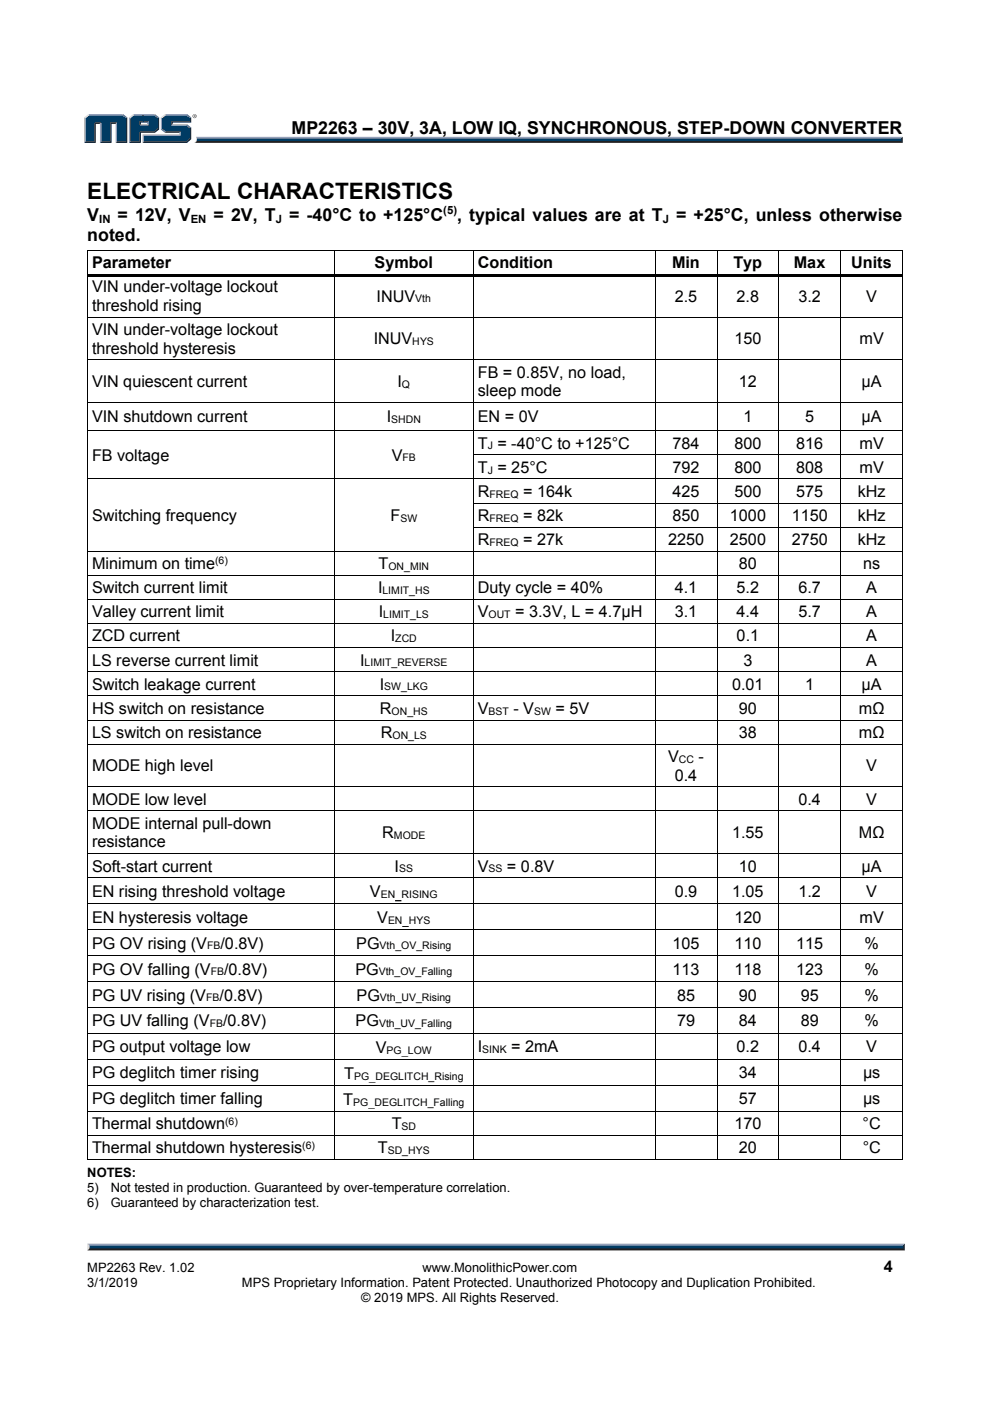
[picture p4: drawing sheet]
<svg xmlns="http://www.w3.org/2000/svg" width="210mm" height="297mm" viewBox="0 0 210 297" stroke-linecap="round" stroke-linejoin="round" font-family="sans-serif">
<path d="M18.9 264.4h172.6l.4 .7h-173.4z" fill="#231f20"/>
<path d="M18.5 263.7h173.4l-.4 .7h-172.6z" fill="#94a0b9"/>
<path d="M191.9 263.7v1.4l-.4-.4v-.6z" fill="#001339"/>
<path d="M18.9 264.1h172.6v.6h-172.6z" fill="#003b63"/>
<path d="M18.5 263.7l.4 .4v.6l-.4 .4z" fill="#dcddde"/>
<path d="M41.6 29h149.9l-.4 .7h-149.4z" fill="#94a0b9"/>
<path d="M41.7 29.7h149.4l.4 .6h-150.3l.4-.3z" fill="#231f20"/>
<path d="M191.1 29.4l.4-.4v1.3l-.4-.4z" fill="#001339"/>
<path d="M41.8 29.4h149.3v.5h-149.4z" fill="#003b63"/>
<path d="M41.6 29l.2 .4-.1 .5-.5 .4 .4-.5z" fill="#dcddde"/>
<path d="M29.6 26.6l.3-.3h1.3l.3 .3z" fill="#94a0b9"/>
<g fill="#003b63">
<path d="M18.1 25.1l.8-.6h7l.8 .6v4.9h-1.9v-4h-1.4v4h-1.9v-4h-1.4v4h-2z"/>
<path d="M27.6 25.1l.8-.6h2.1v1.2h-.9v.9h1.9v-.9h-1.3v-1.2h2.5l.8 .6v2.2l-.8 .6h-3.1v2.1h-2z"/>
<path d="M30.5 28.7h7.8v-.8h-3.2l-.8-.6v-2.2l.8-.6h4.4l.8 .6v.6h-3.9v.9h3.1l.8 .6v2.1l-.8 .7h-9z"/>
</g>
<path d="M35 24.3h4.7" fill="none" stroke="#94a0b9" stroke-width=".26"/>
<path d="M34.1 24.9l.9-.7 .2 .3-.8 .6z" fill="#dcddde"/>
<path d="M34.2 24.9v2.6" fill="none" stroke="#94a0b9" stroke-width=".26"/>
<path d="M34.1 27.5l.3-.2 .8 .6-.2 .2z" fill="#547194"/>
<path d="M35 28h3.3" fill="none" stroke="#001339" stroke-width=".26"/>
<g fill="#94a0b9">
<path d="M30.2 28.5h7.9v-.4l.2-.2v.8h-7.8z"/>
<path d="M30.2 28.5l.3 .2v1.3l-.3 .3z"/>
</g>
<path d="M36.4 25.7h3.9v-.6l.3-.2v1.1h-4v.3l-.2 .3z" fill="#001339"/>
<path d="M36.4 26.5h3.3" fill="none" stroke="#94a0b9" stroke-width=".26"/>
<path d="M39.7 26.3l.9 .7-.3 .2-.8-.6z" fill="#547194"/>
<g fill="#001339">
<path d="M30.2 30.3l.3-.3h9l.8-.7v-2.1l.3-.2v2.5l-.9 .8z"/>
<path d="M29.6 27.9h3.1l.8-.6v-2.2l.3-.2v2.6l-.9 .6h-3v2.2h-2.6l.3-.3h2z"/>
</g>
<path d="M32.9 24.2l.9 .7-.3 .2-.8-.6z" fill="#547194"/>
<path d="M28.2 24.3h4.7" fill="none" stroke="#94a0b9" stroke-width=".26"/>
<path d="M27.3 24.9l.9-.7 .2 .3-.8 .6z" fill="#dcddde"/>
<path d="M27.5 24.9v5.4" fill="none" stroke="#94a0b9" stroke-width=".26"/>
<path d="M31.2 26l.3-.3v.9l-.3-.3z" fill="#94a0b9"/>
<g fill="#001339">
<path d="M29.6 25.7h1.9l-.3 .3h-1.3v.3l-.3 .3z"/>
<path d="M26.7 25.1l.3-.2v5.4h-2.5l.3-.3h1.9z"/>
</g>
<path d="M26.1 24.2l.9 .7-.3 .2-.8-.6z" fill="#547194"/>
<path d="M18.7 24.3h7.4" fill="none" stroke="#94a0b9" stroke-width=".26"/>
<path d="M17.9 24.9l.8-.7 .2 .3-.8 .6z" fill="#dcddde"/>
<path d="M18 24.9v5.4" fill="none" stroke="#94a0b9" stroke-width=".26"/>
<path d="M20.1 26h1.4l-.3 .3h-.9v4h-2.4l.2-.3h2z" fill="#001339"/>
<path d="M21.3 26v4.3" fill="none" stroke="#94a0b9" stroke-width=".26"/>
<path d="M23.4 26h1.4l-.3 .3h-.8v4h-2.5l.3-.3h1.9z" fill="#001339"/>
<path d="M24.7 26v4.3" fill="none" stroke="#94a0b9" stroke-width=".26"/>
<path d="M39.7 24.2l.9 .7-.3 .2-.8-.6z" fill="#547194"/>
<path d="M40.8 24.6a.45 .45 0 0 1 .9 0 .45 .45 0 0 1-.9 0zM40.9 24.6a.36 .36 0 0 0 .7 0 .36 .36 0 0 0-.7 0zM41.1 24.4l.3 .1 .1 .4-.2-.2-.2 .2zM41.2 24.4v.2h.1z" fill="#231f20"/>
<g fill="#000">
<path d="M18.4 53h.2v.7h-.2zM18.4 58.1h.2v.7h-.2zM18.6 58.1h52.3v.5h-52.3zM70.9 53h.2v.7h-.2zM70.9 58.6h.2v.2h-.2zM70.9 58.1h29.4v.5h-29.4zM100.3 53h.1v.7h-.1zM100.3 58.6h.1v.2h-.1zM100.3 58.1h38.6v.5h-38.6zM138.9 53h.1v.7h-.1zM138.9 58.6l.1 .2zM138.9 58.1h13.1v.5h-13.1z"/>
<path d="M152 53h.2v.7h-.2zM152 58.6h.2v.2h-.2zM152 58.1h13.1v.5h-13.1zM165.1 53h.2v.7h-.2zM165.1 58.6h.2v.2h-.2zM165.1 58.1h13.1v.5h-13.1zM178.2 53h.2v.7h-.2zM178.2 58.6h.2v.2h-.2zM178.2 58.1h13.1v.5h-13.1zM191.3 53h.2v.7h-.2zM191.3 53h.2v.2h-.2zM191.3 58.1h.2v.7h-.2z"/>
<path d="M18.4 67.2h.2v.6h-.2zM18.4 76.2h.2v.7h-.2zM70.9 67.2h.2v.6h-.2zM70.9 76.2h.2v.7h-.2zM100.3 67.2h.1v.6h-.1zM100.3 76.2h.1v.7h-.1zM138.9 67.2h.1v.6h-.1zM138.9 76.2h.1v.7h-.1zM152 67.2h.2v.6h-.2zM152 76.2h.2v.7h-.2zM165.1 67.2h.2v.6h-.2zM165.1 76.2h.2v.7h-.2z"/>
<path d="M178.2 67.2h.2v.6h-.2zM178.2 76.2h.2v.7h-.2zM191.3 67.2h.2v.6h-.2zM191.3 76.2h.2v.7h-.2zM18.4 85.3h.2v.7h-.2zM18.4 91.2h.2v.7h-.2zM18.4 96.4h.2v.6h-.2zM70.9 85.3h.2v.7h-.2zM70.9 91.2h.2v.7h-.2zM70.9 96.4h.2v.6h-.2zM100.3 85.3h.1v.7h-.1zM100.3 91.2h.1v.7h-.1z"/>
<path d="M100.3 96.4h.1v.6h-.1zM138.9 85.3h.1v.7h-.1zM138.9 91.2h.1v.7h-.1zM138.9 96.4h.1v.6h-.1zM152 85.3h.2v.7h-.2zM152 91.2h.2v.7h-.2zM152 96.4h.2v.6h-.2zM165.1 85.3h.2v.7h-.2zM165.1 91.2h.2v.7h-.2zM165.1 96.4h.2v.6h-.2zM178.2 85.3h.2v.7h-.2zM178.2 91.2h.2v.7h-.2z"/>
<path d="M178.2 96.4h.2v.6h-.2zM191.3 85.3h.2v.7h-.2zM191.3 91.2h.2v.7h-.2zM191.3 96.4h.2v.6h-.2zM18.4 101.5h.2v.6h-.2zM18.4 106.6h.2v.7h-.2zM18.4 111.7h.2v.7h-.2zM18.4 116.8h.2v.7h-.2zM70.9 101.5h.2v.6h-.2zM70.9 106.6h.2v.7h-.2zM70.9 111.7h.2v.7h-.2zM70.9 116.8h.2v.7h-.2z"/>
<path d="M100.3 101.5h.1v.6h-.1zM100.3 106.6h.1v.7h-.1zM100.3 111.7h.1v.7h-.1zM100.3 116.8h.1v.7h-.1zM138.9 101.5h.1v.6h-.1zM138.9 106.6h.1v.7h-.1zM138.9 111.7h.1v.7h-.1zM138.9 116.8h.1v.7h-.1zM152 101.5h.2v.6h-.2zM152 106.6h.2v.7h-.2zM152 111.7h.2v.7h-.2zM152 116.8h.2v.7h-.2z"/>
<path d="M165.1 101.5h.2v.6h-.2zM165.1 106.6h.2v.7h-.2zM165.1 111.7h.2v.7h-.2zM165.1 116.8h.2v.7h-.2zM178.2 101.5h.2v.6h-.2zM178.2 106.6h.2v.7h-.2zM178.2 111.7h.2v.7h-.2zM178.2 116.8h.2v.7h-.2zM191.3 101.5h.2v.6h-.2zM191.3 106.6h.2v.7h-.2zM191.3 111.7h.2v.7h-.2zM191.3 116.8h.2v.7h-.2z"/>
<path d="M18.4 121.9h.2v.7h-.2zM18.4 127h.2v.7h-.2zM18.4 132.1h.2v.7h-.2zM18.4 137.3h.2v.6h-.2zM70.9 121.9h.2v.7h-.2zM70.9 127h.2v.7h-.2zM70.9 132.1h.2v.7h-.2zM70.9 137.3h.2v.6h-.2zM100.3 121.9h.1v.7h-.1zM100.3 127h.1v.7h-.1zM100.3 132.1h.1v.7h-.1zM100.3 137.3h.1v.6h-.1z"/>
<path d="M138.9 121.9h.1v.7h-.1zM138.9 127h.1v.7h-.1zM138.9 132.1h.1v.7h-.1zM138.9 137.3h.1v.6h-.1zM152 121.9h.2v.7h-.2zM152 127h.2v.7h-.2zM152 132.1h.2v.7h-.2zM152 137.3h.2v.6h-.2zM165.1 121.9h.2v.7h-.2zM165.1 127h.2v.7h-.2zM165.1 132.1h.2v.7h-.2zM165.1 137.3h.2v.6h-.2z"/>
<path d="M178.2 121.9h.2v.7h-.2zM178.2 127h.2v.7h-.2zM178.2 132.1h.2v.7h-.2zM178.2 137.3h.2v.6h-.2zM191.3 121.9h.2v.7h-.2zM191.3 127h.2v.7h-.2zM191.3 132.1h.2v.7h-.2zM191.3 137.3h.2v.6h-.2zM18.4 142.4h.2v.6h-.2zM18.4 147.5h.2v.6h-.2zM18.4 152.6h.2v.7h-.2zM18.4 157.7h.2v.7h-.2z"/>
<path d="M70.9 142.4h.2v.6h-.2zM70.9 147.5h.2v.6h-.2zM70.9 152.6h.2v.7h-.2zM70.9 157.7h.2v.7h-.2zM100.3 142.4h.1v.6h-.1zM100.3 147.5h.1v.6h-.1zM100.3 152.6h.1v.7h-.1zM100.3 157.7h.1v.7h-.1zM138.9 142.4h.1v.6h-.1zM138.9 147.5h.1v.6h-.1zM138.9 152.6h.1v.7h-.1zM138.9 157.7h.1v.7h-.1z"/>
<path d="M152 142.4h.2v.6h-.2zM152 147.5h.2v.6h-.2zM152 152.6h.2v.7h-.2zM152 157.7h.2v.7h-.2zM165.1 142.4h.2v.6h-.2zM165.1 147.5h.2v.6h-.2zM165.1 152.6h.2v.7h-.2zM165.1 157.7h.2v.7h-.2zM178.2 142.4h.2v.6h-.2zM178.2 147.5h.2v.6h-.2zM178.2 152.6h.2v.7h-.2zM178.2 157.7h.2v.7h-.2z"/>
<path d="M191.3 142.4h.2v.6h-.2zM191.3 147.5h.2v.6h-.2zM191.3 152.6h.2v.7h-.2zM191.3 157.7h.2v.7h-.2zM18.4 166.8h.2v.6h-.2zM18.4 171.9h.2v.6h-.2zM70.9 166.8h.2v.6h-.2zM70.9 171.9h.2v.6h-.2zM100.3 166.8h.1v.6h-.1zM100.3 171.9h.1v.6h-.1zM138.9 166.8h.1v.6h-.1zM138.9 171.9h.1v.6h-.1z"/>
<path d="M152 166.8h.2v.6h-.2zM152 171.9h.2v.6h-.2zM165.1 166.8h.2v.6h-.2zM165.1 171.9h.2v.6h-.2zM178.2 166.8h.2v.6h-.2zM178.2 171.9h.2v.6h-.2zM191.3 166.8h.2v.6h-.2zM191.3 171.9h.2v.6h-.2zM18.4 180.9h.2v.7h-.2zM18.4 186h.2v.7h-.2zM18.4 191.5h.2v.7h-.2zM18.4 197h.2v.7h-.2z"/>
<path d="M70.9 180.9h.2v.7h-.2zM70.9 186h.2v.7h-.2zM70.9 191.5h.2v.7h-.2zM70.9 197h.2v.7h-.2zM100.3 180.9h.1v.7h-.1zM100.3 186h.1v.7h-.1zM100.3 191.5h.1v.7h-.1zM100.3 197h.1v.7h-.1zM138.9 180.9h.1v.7h-.1zM138.9 186h.1v.7h-.1zM138.9 191.5h.1v.7h-.1zM138.9 197h.1v.7h-.1z"/>
<path d="M152 180.9h.2v.7h-.2zM152 186h.2v.7h-.2zM152 191.5h.2v.7h-.2zM152 197h.2v.7h-.2zM165.1 180.9h.2v.7h-.2zM165.1 186h.2v.7h-.2zM165.1 191.5h.2v.7h-.2zM165.1 197h.2v.7h-.2zM178.2 180.9h.2v.7h-.2zM178.2 186h.2v.7h-.2zM178.2 191.5h.2v.7h-.2zM178.2 197h.2v.7h-.2z"/>
<path d="M191.3 180.9h.2v.7h-.2zM191.3 186h.2v.7h-.2zM191.3 191.5h.2v.7h-.2zM191.3 197h.2v.7h-.2zM18.4 202.5h.2v.7h-.2zM18.4 208h.2v.7h-.2zM18.4 213.6h.2v.6h-.2zM18.4 219.1h.2v.6h-.2zM70.9 202.5h.2v.7h-.2zM70.9 208h.2v.7h-.2zM70.9 213.6h.2v.6h-.2zM70.9 219.1h.2v.6h-.2z"/>
<path d="M100.3 202.5h.1v.7h-.1zM100.3 208h.1v.7h-.1zM100.3 213.6h.1v.6h-.1zM100.3 219.1h.1v.6h-.1zM138.9 202.5h.1v.7h-.1zM138.9 208h.1v.7h-.1zM138.9 213.6h.1v.6h-.1zM138.9 219.1h.1v.6h-.1zM152 202.5h.2v.7h-.2zM152 208h.2v.7h-.2zM152 213.6h.2v.6h-.2zM152 219.1h.2v.6h-.2z"/>
<path d="M165.1 202.5h.2v.7h-.2zM165.1 208h.2v.7h-.2zM165.1 213.6h.2v.6h-.2zM165.1 219.1h.2v.6h-.2zM178.2 202.5h.2v.7h-.2zM178.2 208h.2v.7h-.2zM178.2 213.6h.2v.6h-.2zM178.2 219.1h.2v.6h-.2zM191.3 202.5h.2v.7h-.2zM191.3 208h.2v.7h-.2zM191.3 213.6h.2v.6h-.2zM191.3 219.1h.2v.6h-.2z"/>
<path d="M18.4 224.6h.2v.7h-.2zM18.4 230.1h.2v.7h-.2zM18.4 235.6h.2v.7h-.2zM70.9 224.6h.2v.7h-.2zM70.9 230.1h.2v.7h-.2zM70.9 235.6h.2v.7h-.2zM100.3 224.6h.1v.7h-.1zM100.3 230.1h.1v.7h-.1zM100.3 235.6h.1v.7h-.1zM138.9 224.6h.1v.7h-.1zM138.9 230.1h.1v.7h-.1zM138.9 235.6h.1v.7h-.1z"/>
<path d="M152 224.6h.2v.7h-.2zM152 230.1h.2v.7h-.2zM152 235.6h.2v.7h-.2zM165.1 224.6h.2v.7h-.2zM165.1 230.1h.2v.7h-.2zM165.1 235.6h.2v.7h-.2zM178.2 224.6h.2v.7h-.2zM178.2 230.1h.2v.7h-.2zM178.2 235.6h.2v.7h-.2zM191.3 224.6h.2v.7h-.2zM191.3 230.1h.2v.7h-.2zM191.3 235.6h.2v.7h-.2z"/>
<path d="M18.4 240.7h.2v.7h-.2zM70.9 240.7h.2v.7h-.2zM100.3 240.7h.1v.7h-.1zM138.9 240.7h.1v.7h-.1zM152 240.7h.2v.7h-.2zM165.1 240.7h.2v.7h-.2zM178.2 240.7h.2v.7h-.2zM191.3 240.7h.2v.7h-.2zM191.3 245.8h.2v.2h-.2z"/>
</g>
<g fill="none" stroke="#000" stroke-width=".21">
<path d="M18.4 53.1h52.5M18.5 53.7v4.4M18.5 58.8v8.4M71 53.7v4.4M71 58.8v8.4M71.1 53.1h29.2M100.4 53.7v4.4M100.4 58.8v8.4M100.4 53.1h38.5M138.9 53.7v4.4M138.9 58.8v8.4M139 53.1h13"/>
<path d="M152.1 53.7v4.4M152.1 58.8v8.4M152.2 53.1h12.9M165.2 53.7v4.4M165.2 58.8v8.4M165.3 53.1h12.9M178.3 53.7v4.4M178.3 58.8v8.4M178.4 53.1h12.9M191.4 53.7v4.4M191.4 58.8v8.4M18.5 67.8v8.4"/>
<path d="M18.5 76.9v8.4M18.6 67.2h52.3M18.6 76.3h52.3M71 67.8v8.4M71 76.9v8.4M71.1 67.2h29.2M71.1 76.3h29.2M100.4 67.8v8.4M100.4 76.9v8.4M100.4 67.2h38.5M100.4 76.3h38.5M138.9 67.8v8.4"/>
<path d="M138.9 76.9v8.4M139 67.2h13M139 76.3h13M152.1 67.8v8.4M152.1 76.9v8.4M152.2 67.2h12.9M152.2 76.3h12.9M165.2 67.8v8.4M165.2 76.9v8.4M165.3 67.2h12.9M165.3 76.3h12.9M178.3 67.8v8.4"/>
<path d="M178.3 76.9v8.4M178.4 67.2h12.9M178.4 76.3h12.9M191.4 67.8v8.4M191.4 76.9v8.4M18.5 86v5.2M18.5 91.9v4.5M18.5 97v4.5M18.6 85.4h52.3M18.6 91.3h52.3M71 86v5.2M71 91.9v4.5"/>
<path d="M71 97v4.5M71.1 85.4h29.2M71.1 91.3h29.2M100.4 86v5.2M100.4 91.9v4.5M100.4 97v4.5M100.4 85.4h38.5M100.4 91.3h38.5M100.4 96.4h38.5M138.9 86v5.2M138.9 91.9v4.5M138.9 97v4.5"/>
<path d="M139 85.4h13M139 91.3h13M139 96.4h13M152.1 86v5.2M152.1 91.9v4.5M152.1 97v4.5M152.2 85.4h12.9M152.2 91.3h12.9M152.2 96.4h12.9M165.2 86v5.2M165.2 91.9v4.5M165.2 97v4.5"/>
<path d="M165.3 85.4h12.9M165.3 91.3h12.9M165.3 96.4h12.9M178.3 86v5.2M178.3 91.9v4.5M178.3 97v4.5M178.4 85.4h12.9M178.4 91.3h12.9M178.4 96.4h12.9M191.4 86v5.2M191.4 91.9v4.5M191.4 97v4.5"/>
<path d="M18.5 102.1v4.5M18.5 107.3v4.4M18.5 112.4v4.4M18.5 117.5v4.4M18.6 101.5h52.3M18.6 116.9h52.3M71 102.1v4.5M71 107.3v4.4M71 112.4v4.4M71 117.5v4.4M71.1 101.5h29.2M71.1 116.9h29.2"/>
<path d="M100.4 102.1v4.5M100.4 107.3v4.4M100.4 112.4v4.4M100.4 117.5v4.4M100.4 101.5h38.5M100.4 106.7h38.5M100.4 111.8h38.5M100.4 116.9h38.5M138.9 102.1v4.5M138.9 107.3v4.4M138.9 112.4v4.4M138.9 117.5v4.4"/>
<path d="M139 101.5h13M139 106.7h13M139 111.8h13M139 116.9h13M152.1 102.1v4.5M152.1 107.3v4.4M152.1 112.4v4.4M152.1 117.5v4.4M152.2 101.5h12.9M152.2 106.7h12.9M152.2 111.8h12.9M152.2 116.9h12.9"/>
<path d="M165.2 102.1v4.5M165.2 107.3v4.4M165.2 112.4v4.4M165.2 117.5v4.4M165.3 101.5h12.9M165.3 106.7h12.9M165.3 111.8h12.9M165.3 116.9h12.9M178.3 102.1v4.5M178.3 107.3v4.4M178.3 112.4v4.4M178.3 117.5v4.4"/>
<path d="M178.4 101.5h12.9M178.4 106.7h12.9M178.4 111.8h12.9M178.4 116.9h12.9M191.4 102.1v4.5M191.4 107.3v4.4M191.4 112.4v4.4M191.4 117.5v4.4M18.5 122.6v4.4M18.5 127.7v4.4M18.5 132.8v4.5M18.5 137.9v4.5"/>
<path d="M18.6 122h52.3M18.6 127.1h52.3M18.6 132.2h52.3M18.6 137.3h52.3M71 122.6v4.4M71 127.7v4.4M71 132.8v4.5M71 137.9v4.5M71.1 122h29.2M71.1 127.1h29.2M71.1 132.2h29.2M71.1 137.3h29.2"/>
<path d="M100.4 122.6v4.4M100.4 127.7v4.4M100.4 132.8v4.5M100.4 137.9v4.5M100.4 122h38.5M100.4 127.1h38.5M100.4 132.2h38.5M100.4 137.3h38.5M138.9 122.6v4.4M138.9 127.7v4.4M138.9 132.8v4.5M138.9 137.9v4.5"/>
<path d="M139 122h13M139 127.1h13M139 132.2h13M139 137.3h13M152.1 122.6v4.4M152.1 127.7v4.4M152.1 132.8v4.5M152.1 137.9v4.5M152.2 122h12.9M152.2 127.1h12.9M152.2 132.2h12.9M152.2 137.3h12.9"/>
<path d="M165.2 122.6v4.4M165.2 127.7v4.4M165.2 132.8v4.5M165.2 137.9v4.5M165.3 122h12.9M165.3 127.1h12.9M165.3 132.2h12.9M165.3 137.3h12.9M178.3 122.6v4.4M178.3 127.7v4.4M178.3 132.8v4.5M178.3 137.9v4.5"/>
<path d="M178.4 122h12.9M178.4 127.1h12.9M178.4 132.2h12.9M178.4 137.3h12.9M191.4 122.6v4.4M191.4 127.7v4.4M191.4 132.8v4.5M191.4 137.9v4.5M18.5 143v4.5M18.5 148.1v4.5M18.5 153.3v4.4M18.5 158.4v8.4"/>
<path d="M18.6 142.4h52.3M18.6 147.6h52.3M18.6 152.7h52.3M18.6 157.8h52.3M71 143v4.5M71 148.1v4.5M71 153.3v4.4M71 158.4v8.4M71.1 142.4h29.2M71.1 147.6h29.2M71.1 152.7h29.2M71.1 157.8h29.2"/>
<path d="M100.4 143v4.5M100.4 148.1v4.5M100.4 153.3v4.4M100.4 158.4v8.4M100.4 142.4h38.5M100.4 147.6h38.5M100.4 152.7h38.5M100.4 157.8h38.5M138.9 143v4.5M138.9 148.1v4.5M138.9 153.3v4.4M138.9 158.4v8.4"/>
<path d="M139 142.4h13M139 147.6h13M139 152.7h13M139 157.8h13M152.1 143v4.5M152.1 148.1v4.5M152.1 153.3v4.4M152.1 158.4v8.4M152.2 142.4h12.9M152.2 147.6h12.9M152.2 152.7h12.9M152.2 157.8h12.9"/>
<path d="M165.2 143v4.5M165.2 148.1v4.5M165.2 153.3v4.4M165.2 158.4v8.4M165.3 142.4h12.9M165.3 147.6h12.9M165.3 152.7h12.9M165.3 157.8h12.9M178.3 143v4.5M178.3 148.1v4.5M178.3 153.3v4.4M178.3 158.4v8.4"/>
<path d="M178.4 142.4h12.9M178.4 147.6h12.9M178.4 152.7h12.9M178.4 157.8h12.9M191.4 143v4.5M191.4 148.1v4.5M191.4 153.3v4.4M191.4 158.4v8.4M18.5 167.4v4.5M18.5 172.5v8.4M18.6 166.8h52.3M18.6 171.9h52.3"/>
<path d="M71 167.4v4.5M71 172.5v8.4M71.1 166.8h29.2M71.1 171.9h29.2M100.4 167.4v4.5M100.4 172.5v8.4M100.4 166.8h38.5M100.4 171.9h38.5M138.9 167.4v4.5M138.9 172.5v8.4M139 166.8h13M139 171.9h13"/>
<path d="M152.1 167.4v4.5M152.1 172.5v8.4M152.2 166.8h12.9M152.2 171.9h12.9M165.2 167.4v4.5M165.2 172.5v8.4M165.3 166.8h12.9M165.3 171.9h12.9M178.3 167.4v4.5M178.3 172.5v8.4M178.4 166.8h12.9M178.4 171.9h12.9"/>
<path d="M191.4 167.4v4.5M191.4 172.5v8.4M18.5 181.6v4.4M18.5 186.7v4.8M18.5 192.2v4.8M18.5 197.7v4.8M18.6 181h52.3M18.6 186.1h52.3M18.6 191.6h52.3M18.6 197.1h52.3M71 181.6v4.4M71 186.7v4.8"/>
<path d="M71 192.2v4.8M71 197.7v4.8M71.1 181h29.2M71.1 186.1h29.2M71.1 191.6h29.2M71.1 197.1h29.2M100.4 181.6v4.4M100.4 186.7v4.8M100.4 192.2v4.8M100.4 197.7v4.8M100.4 181h38.5M100.4 186.1h38.5"/>
<path d="M100.4 191.6h38.5M100.4 197.1h38.5M138.9 181.6v4.4M138.9 186.7v4.8M138.9 192.2v4.8M138.9 197.7v4.8M139 181h13M139 186.1h13M139 191.6h13M139 197.1h13M152.1 181.6v4.4M152.1 186.7v4.8"/>
<path d="M152.1 192.2v4.8M152.1 197.7v4.8M152.2 181h12.9M152.2 186.1h12.9M152.2 191.6h12.9M152.2 197.1h12.9M165.2 181.6v4.4M165.2 186.7v4.8M165.2 192.2v4.8M165.2 197.7v4.8M165.3 181h12.9M165.3 186.1h12.9"/>
<path d="M165.3 191.6h12.9M165.3 197.1h12.9M178.3 181.6v4.4M178.3 186.7v4.8M178.3 192.2v4.8M178.3 197.7v4.8M178.4 181h12.9M178.4 186.1h12.9M178.4 191.6h12.9M178.4 197.1h12.9M191.4 181.6v4.4M191.4 186.7v4.8"/>
<path d="M191.4 192.2v4.8M191.4 197.7v4.8M18.5 203.2v4.8M18.5 208.7v4.9M18.5 214.2v4.9M18.5 219.7v4.9M18.6 202.6h52.3M18.6 208.1h52.3M18.6 213.6h52.3M18.6 219.1h52.3M71 203.2v4.8M71 208.7v4.9"/>
<path d="M71 214.2v4.9M71 219.7v4.9M71.1 202.6h29.2M71.1 208.1h29.2M71.1 213.6h29.2M71.1 219.1h29.2M100.4 203.2v4.8M100.4 208.7v4.9M100.4 214.2v4.9M100.4 219.7v4.9M100.4 202.6h38.5M100.4 208.1h38.5"/>
<path d="M100.4 213.6h38.5M100.4 219.1h38.5M138.9 203.2v4.8M138.9 208.7v4.9M138.9 214.2v4.9M138.9 219.7v4.9M139 202.6h13M139 208.1h13M139 213.6h13M139 219.1h13M152.1 203.2v4.8M152.1 208.7v4.9"/>
<path d="M152.1 214.2v4.9M152.1 219.7v4.9M152.2 202.6h12.9M152.2 208.1h12.9M152.2 213.6h12.9M152.2 219.1h12.9M165.2 203.2v4.8M165.2 208.7v4.9M165.2 214.2v4.9M165.2 219.7v4.9M165.3 202.6h12.9M165.3 208.1h12.9"/>
<path d="M165.3 213.6h12.9M165.3 219.1h12.9M178.3 203.2v4.8M178.3 208.7v4.9M178.3 214.2v4.9M178.3 219.7v4.9M178.4 202.6h12.9M178.4 208.1h12.9M178.4 213.6h12.9M178.4 219.1h12.9M191.4 203.2v4.8M191.4 208.7v4.9"/>
<path d="M191.4 214.2v4.9M191.4 219.7v4.9M18.5 225.3v4.8M18.5 230.8v4.8M18.5 236.3v4.4M18.6 224.7h52.3M18.6 230.2h52.3M18.6 235.7h52.3M71 225.3v4.8M71 230.8v4.8M71 236.3v4.4M71.1 224.7h29.2"/>
<path d="M71.1 230.2h29.2M71.1 235.7h29.2M100.4 225.3v4.8M100.4 230.8v4.8M100.4 236.3v4.4M100.4 224.7h38.5M100.4 230.2h38.5M100.4 235.7h38.5M138.9 225.3v4.8M138.9 230.8v4.8M138.9 236.3v4.4M139 224.7h13"/>
<path d="M139 230.2h13M139 235.7h13M152.1 225.3v4.8M152.1 230.8v4.8M152.1 236.3v4.4M152.2 224.7h12.9M152.2 230.2h12.9M152.2 235.7h12.9M165.2 225.3v4.8M165.2 230.8v4.8M165.2 236.3v4.4M165.3 224.7h12.9"/>
<path d="M165.3 230.2h12.9M165.3 235.7h12.9M178.3 225.3v4.8M178.3 230.8v4.8M178.3 236.3v4.4M178.4 224.7h12.9M178.4 230.2h12.9M178.4 235.7h12.9M191.4 225.3v4.8M191.4 230.8v4.8M191.4 236.3v4.4M18.4 245.9h52.5"/>
<path d="M18.5 241.4v4.6M18.6 240.8h52.3M71 241.4v4.6M71.1 240.8h29.2M71.1 245.9h29.2M100.4 241.4v4.6M100.4 240.8h38.5M100.4 245.9h38.5M138.9 241.4v4.6M139 240.8h13M139 245.9h13M152.1 241.4v4.6"/>
<path d="M152.2 240.8h12.9M152.2 245.9h12.9M165.2 241.4v4.6M165.3 240.8h12.9M165.3 245.9h12.9M178.3 241.4v4.6M178.4 240.8h12.9M178.4 245.9h12.9M191.4 241.4v4.6"/>
</g>
<text font-size="4.8" x="18.5" y="42.2">ELECTRICAL CHARACTERISTICS</text>
<g font-size="3.8">
<text x="61.8" y="28.5">MP2263 – 30V, 3A, LOW IQ, SYNCHRONOUS, STEP-DOWN CONVERTER</text>
<text x="18.5" y="46.8">V</text>
<text x="24.9" y="46.8">= 12V, V</text>
<text x="45.3" y="46.8">= 2V, T</text>
<text x="61.3" y="46.8">= -40°C to +125°C</text>
<text x="97" y="46.8">, typical values are at T</text>
<text x="143.4" y="46.8">= +25°C, unless otherwise</text>
<text x="18.5" y="51.2">noted.</text>
</g>
<g font-size="3.4">
<text x="19.5" y="56.9">Parameter</text>
<text x="79.5" y="56.9">Symbol</text>
<text x="101.3" y="56.9">Condition</text>
<text x="142.5" y="56.9">Min</text>
<text x="155.5" y="56.9">Typ</text>
<text x="168.4" y="56.9">Max</text>
<text x="180.6" y="56.9">Units</text>
<text x="19.5" y="62">VIN under-voltage lockout</text>
<text x="19.5" y="65.9">threshold rising</text>
<text x="79.9" y="63.9">INUV</text>
<text x="143.1" y="63.9">2.5</text>
<text x="156.2" y="63.9">2.8</text>
<text x="169.4" y="63.9">3.2</text>
<text x="183.7" y="63.9">V</text>
<text x="19.5" y="71">VIN under-voltage lockout</text>
<text x="19.5" y="75">threshold hysteresis</text>
<text x="79.3" y="73">INUV</text>
<text x="155.8" y="73">150</text>
<text x="182.3" y="73">mV</text>
<text x="19.5" y="82.1">VIN quiescent current</text>
<text x="84.3" y="82.1">I</text>
<text x="101.3" y="80.1">FB = 0.85V, no load,</text>
<text x="156.7" y="82.1">12</text>
<text x="182.8" y="82.1">µA</text>
<text x="19.5" y="89.6">VIN shutdown current</text>
<text x="82" y="89.6">I</text>
<text x="101.3" y="84.1">sleep mode</text>
<text x="101.3" y="89.6">EN = 0V</text>
<text x="157.7" y="89.6">1</text>
<text x="170.8" y="89.6">5</text>
<text x="182.8" y="89.6">µA</text>
<text x="101.3" y="95.1">T = -40°C to +125°C</text>
<text x="142.6" y="95.1">784</text>
<text x="155.8" y="95.1">800</text>
<text x="168.9" y="95.1">816</text>
<text x="182.3" y="95.1">mV</text>
<text x="19.5" y="97.7">FB voltage</text>
<text x="83.1" y="97.7">V</text>
<text x="101.3" y="100.2">T = 25°C</text>
<text x="142.6" y="100.2">792</text>
<text x="155.8" y="100.2">800</text>
<text x="168.9" y="100.2">808</text>
<text x="182.3" y="100.2">mV</text>
<text x="101.3" y="105.3">R</text>
<text x="111" y="105.3">= 164k</text>
<text x="142.6" y="105.3">425</text>
<text x="155.8" y="105.3">500</text>
<text x="168.9" y="105.3">575</text>
<text x="181.9" y="105.3">kHz</text>
<text x="19.5" y="110.4">Switching frequency</text>
<text x="82.8" y="110.4">F</text>
<text x="101.3" y="110.4">R</text>
<text x="111" y="110.4">= 82k</text>
<text x="142.6" y="110.4">850</text>
<text x="154.8" y="110.4">1000</text>
<text x="167.9" y="110.4">1150</text>
<text x="181.9" y="110.4">kHz</text>
<text x="101.3" y="115.6">R</text>
<text x="111" y="115.6">= 27k</text>
<text x="141.7" y="115.6">2250</text>
<text x="154.8" y="115.6">2500</text>
<text x="167.9" y="115.6">2750</text>
<text x="181.9" y="115.6">kHz</text>
<text x="19.5" y="120.7">Minimum on time</text>
<text x="19.5" y="125.8">Switch current limit</text>
<text x="80.2" y="125.8">I</text>
<text x="80.3" y="120.7">T</text>
<text x="101.3" y="125.8">Duty cycle = 40%</text>
<text x="143.1" y="125.8">4.1</text>
<text x="156.2" y="125.8">5.2</text>
<text x="156.7" y="120.7">80</text>
<text x="169.4" y="125.8">6.7</text>
<text x="183.1" y="120.7">ns</text>
<text x="183.7" y="125.8">A</text>
<text x="19.5" y="130.9">Valley current limit</text>
<text x="80.4" y="130.9">I</text>
<text x="101.3" y="130.9">V</text>
<text x="109.3" y="130.9">= 3.3V, L = 4.7µH</text>
<text x="143.1" y="130.9">3.1</text>
<text x="156.2" y="130.9">4.4</text>
<text x="169.4" y="130.9">5.7</text>
<text x="183.7" y="130.9">A</text>
<text x="19.5" y="136">ZCD current</text>
<text x="82.9" y="136">I</text>
<text x="156.2" y="136">0.1</text>
<text x="183.7" y="136">A</text>
<text x="19.5" y="141.1">LS reverse current limit</text>
<text x="76.4" y="141.1">I</text>
<text x="157.7" y="141.1">3</text>
<text x="183.7" y="141.1">A</text>
<text x="19.5" y="146.2">Switch leakage current</text>
<text x="80.5" y="146.2">I</text>
<text x="155.3" y="146.2">0.01</text>
<text x="170.8" y="146.2">1</text>
<text x="182.7" y="146.2">µA</text>
<text x="19.5" y="151.3">HS switch on resistance</text>
<text x="80.6" y="151.3">R</text>
<text x="101.3" y="151.3">V</text>
<text x="108.9" y="151.3">- V</text>
<text x="117.9" y="151.3">= 5V</text>
<text x="156.7" y="151.3">90</text>
<text x="182.2" y="151.3">mΩ</text>
<text x="19.5" y="156.5">LS switch on resistance</text>
<text x="80.8" y="156.5">R</text>
<text x="141.7" y="161.6">V</text>
<text x="148.1" y="161.6">-</text>
<text x="156.7" y="156.5">38</text>
<text x="182.2" y="156.5">mΩ</text>
<text x="19.5" y="163.5">MODE high level</text>
<text x="143.1" y="165.5">0.4</text>
<text x="183.7" y="163.5">V</text>
<text x="19.5" y="170.6">MODE low level</text>
<text x="169.3" y="170.6">0.4</text>
<text x="183.7" y="170.6">V</text>
<text x="19.5" y="175.7">MODE internal pull-down</text>
<text x="19.5" y="179.7">resistance</text>
<text x="81.1" y="177.7">R</text>
<text x="155.3" y="177.7">1.55</text>
<text x="182.2" y="177.7">MΩ</text>
<text x="19.5" y="184.8">Soft-start current</text>
<text x="83.7" y="184.8">I</text>
<text x="101.3" y="184.8">V</text>
<text x="107.5" y="184.8">= 0.8V</text>
<text x="156.7" y="184.8">10</text>
<text x="182.7" y="184.8">µA</text>
<text x="19.5" y="190.1">EN rising threshold voltage</text>
<text x="78.5" y="190.2">V</text>
<text x="143.1" y="190.1">0.9</text>
<text x="155.3" y="190.1">1.05</text>
<text x="169.4" y="190.1">1.2</text>
<text x="183.7" y="190.1">V</text>
<text x="19.5" y="195.6">EN hysteresis voltage</text>
<text x="80" y="195.7">V</text>
<text x="155.8" y="195.6">120</text>
<text x="182.3" y="195.6">mV</text>
<text x="19.5" y="201.1">PG OV rising (V</text>
<text x="46.8" y="201.1">/0.8V)</text>
<text x="75.6" y="201.1">PG</text>
<text x="142.6" y="201.1">105</text>
<text x="155.8" y="201.1">110</text>
<text x="168.9" y="201.1">115</text>
<text x="183.3" y="201.1">%</text>
<text x="19.5" y="206.6">PG OV falling (V</text>
<text x="47.5" y="206.6">/0.8V)</text>
<text x="75.4" y="206.6">PG</text>
<text x="142.6" y="206.6">113</text>
<text x="155.8" y="206.6">118</text>
<text x="168.9" y="206.6">123</text>
<text x="183.3" y="206.6">%</text>
<text x="19.5" y="212.1">PG UV rising (V</text>
<text x="46.6" y="212.1">/0.8V)</text>
<text x="75.6" y="212.1">PG</text>
<text x="143.6" y="212.1">85</text>
<text x="156.7" y="212.1">90</text>
<text x="169.8" y="212.1">95</text>
<text x="183.3" y="212.1">%</text>
<text x="19.5" y="217.6">PG UV falling (V</text>
<text x="47.3" y="217.6">/0.8V)</text>
<text x="75.4" y="217.6">PG</text>
<text x="143.6" y="217.6">79</text>
<text x="156.7" y="217.6">84</text>
<text x="169.8" y="217.6">89</text>
<text x="183.3" y="217.6">%</text>
<text x="19.5" y="223.1">PG output voltage low</text>
<text x="79.7" y="223.3">V</text>
<text x="101.3" y="223.1">I</text>
<text x="108.4" y="223.1">= 2mA</text>
<text x="156.2" y="223.1">0.2</text>
<text x="169.3" y="223.1">0.4</text>
<text x="183.7" y="223.1">V</text>
<text x="19.5" y="228.6">PG deglitch timer rising</text>
<text x="73" y="228.7">T</text>
<text x="156.7" y="228.6">34</text>
<text x="183" y="228.6">µs</text>
<text x="19.5" y="234.1">PG deglitch timer falling</text>
<text x="19.5" y="239.5">Thermal shutdown</text>
<text x="72.8" y="234.3">T</text>
<text x="83.1" y="239.5">T</text>
<text x="155.8" y="239.5">170</text>
<text x="156.7" y="234.1">57</text>
<text x="183" y="239.5">°C</text>
<text x="183" y="234.1">µs</text>
<text x="19.5" y="244.6">Thermal shutdown hysteresis</text>
<text x="80.2" y="244.6">T</text>
<text x="156.7" y="244.6">20</text>
<text x="183" y="244.6">°C</text>
<text x="187.5" y="269.7">4</text>
</g>
<g font-size="2.7">
<text x="18.5" y="249.6">NOTES:</text>
<text x="18.5" y="252.7">5)</text>
<text x="18.5" y="255.9">6)</text>
<text x="23.5" y="255.9">Guaranteed by characterization test.</text>
<text x="23.5" y="252.7">Not tested in production. Guaranteed by over-temperature correlation.</text>
<text x="18.5" y="269.7">MP2263 Rev. 1.02</text>
<text x="89.6" y="269.7">www.MonolithicPower.com</text>
<text x="18.5" y="272.9">3/1/2019</text>
<text x="51.3" y="272.9">MPS Proprietary Information. Patent Protected. Unauthorized Photocopy and Duplication Prohibited.</text>
<text x="76.6" y="276.1">© 2019 MPS. All Rights Reserved.</text>
</g>
<g font-size="2.4">
<text x="21" y="47.2">IN</text>
<text x="40.4" y="47.2">EN</text>
<text x="58.5" y="47.2">J</text>
<text x="94" y="45.4">(5)</text>
<text x="140.6" y="47.2">J</text>
</g>
<g font-size="2.2">
<text x="88.1" y="64.1">Vth</text>
<text x="87.4" y="73.2">HYS</text>
<text x="85.3" y="82.2">Q</text>
<text x="83" y="89.7">SHDN</text>
<text x="103.4" y="95.3">J</text>
<text x="85.4" y="97.8">FB</text>
<text x="103.4" y="100.4">J</text>
<text x="103.8" y="105.5">FREQ</text>
<text x="84.9" y="110.6">SW</text>
<text x="103.8" y="110.6">FREQ</text>
<text x="45.6" y="119.7">(6)</text>
<text x="103.8" y="115.7">FREQ</text>
<text x="81.1" y="126">LIMIT_HS</text>
<text x="82.4" y="120.8">ON_MIN</text>
<text x="81.3" y="131.1">LIMIT_LS</text>
<text x="103.6" y="131.1">OUT</text>
<text x="83.8" y="136.2">ZCD</text>
<text x="77.3" y="141.3">LIMIT_REVERSE</text>
<text x="81.5" y="146.4">SW_LKG</text>
<text x="83.1" y="151.5">ON_HS</text>
<text x="103.6" y="151.5">BST</text>
<text x="113.3" y="151.5">SW</text>
<text x="83.2" y="156.6">ON_LS</text>
<text x="144" y="161.7">CC</text>
<text x="83.6" y="177.9">MODE</text>
<text x="84.6" y="185">SS</text>
<text x="103.6" y="185">SS</text>
<text x="80.8" y="190.4">EN_RISING</text>
<text x="82.3" y="195.9">EN_HYS</text>
<text x="43.9" y="201.3">FB</text>
<text x="80.5" y="201.3">Vth_OV_Rising</text>
<text x="44.7" y="206.8">FB</text>
<text x="80.3" y="206.8">Vth_OV_Falling</text>
<text x="43.7" y="212.3">FB</text>
<text x="80.6" y="212.3">Vth_UV_Rising</text>
<text x="44.5" y="217.8">FB</text>
<text x="80.4" y="217.8">Vth_UV_Falling</text>
<text x="82" y="223.4">PG_LOW</text>
<text x="102.3" y="223.3">SINK</text>
<text x="75.1" y="228.9">PG_DEGLITCH_Rising</text>
<text x="47.7" y="238.4">(6)</text>
<text x="74.9" y="234.4">PG_DEGLITCH_Falling</text>
<text x="85.2" y="239.6">SD</text>
<text x="64.1" y="243.5">(6)</text>
<text x="82.3" y="244.7">SD_HYS</text>
</g>
</svg>
